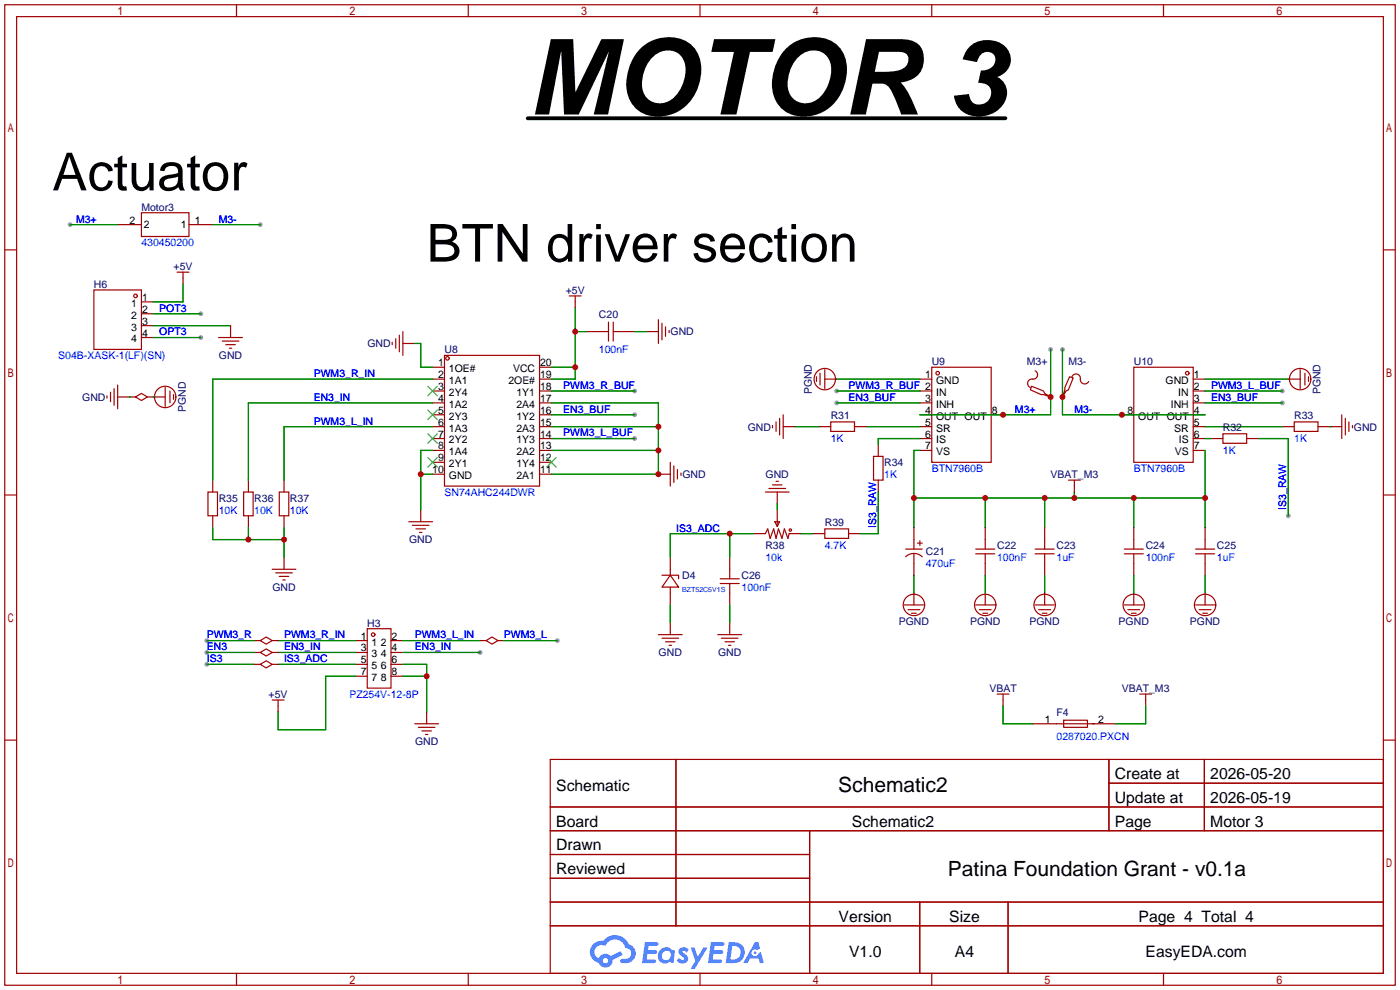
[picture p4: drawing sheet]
<svg xmlns="http://www.w3.org/2000/svg" width="299mm" height="212mm" viewBox="0 0 299 212" stroke-linecap="round" stroke-linejoin="round" font-family="sans-serif">
<g fill="#999">
<circle cx="102.6" cy="139.4" r=".51"/>
<circle cx="178.8" cy="83.6" r=".51"/>
<circle cx="178.8" cy="86.1" r=".51"/>
<circle cx="224.5" cy="74.7" r=".51"/>
<circle cx="135.6" cy="83.6" r=".51"/>
<circle cx="135.6" cy="88.6" r=".51"/>
<circle cx="227.1" cy="74.7" r=".51"/>
<circle cx="274.1" cy="83.6" r=".51"/>
<circle cx="274.1" cy="86.1" r=".51"/>
<circle cx="135.6" cy="93.7" r=".51"/>
<circle cx="275.3" cy="110.2" r=".51"/>
<circle cx="44.2" cy="136.9" r=".51"/>
<circle cx="119.1" cy="136.9" r=".51"/>
<circle cx="44.2" cy="139.4" r=".51"/>
<circle cx="44.2" cy="142" r=".51"/>
<circle cx="55.6" cy="48" r=".51"/>
<circle cx="15" cy="48" r=".51"/>
<circle cx="42.9" cy="67.1" r=".51"/>
<circle cx="42.9" cy="72.1" r=".51"/>
</g>
<g fill="none" stroke="#a10000" stroke-width=".25">
<path d="M1 1h297.2v209.6h-297.2zM3.6 3.6h292.1v204.4h-292.1zM50.5 1v2.6M100.1 1v2.6M149.6 1v2.6M199.1 1v2.6M248.7 1v2.6M1 53.4h2.6M295.7 53.4h2.5M1 105.8h2.6M295.7 105.8h2.5M1 158.2h2.6"/>
<path d="M295.7 158.2h2.5M117.6 162.3h178.1v45.7h-178.1zM117.6 172.5h178.1M117.6 177.5h178.1M144.5 162.3v35.6M173 177.5v30.5M237 162.3v15.2M237 167.4h58.7M257.4 162.3v15.2M117.6 182.6h55.4M117.6 192.8h178.1M117.6 187.7h55.4"/>
<path d="M117.6 197.9h178.1M196.6 192.8v15.2M215.4 192.8v15.2M50.5 208v2.6M100.1 208v2.6M149.6 208v2.6M199.1 208v2.6M248.7 208v2.6"/>
</g>
<g fill="#5487ff">
<path d="M145.3 202.7a1.3 1.3 0 0 1 1.9 .3l-.4 .6a.54 .54 0 0 0-.9-.2l.1 .2a1.34 1.34 0 0 1 .9 1.8 1.47 1.47 0 0 1-2.3-.1l.5-.6 .8 .5a.31 .31 0 0 0 .4-.3 .31 .31 0 0 0-.3-.4 1.12 1.12 0 0 1-.7-1.8z"/>
<path d="M147.6 202.5h.9l.6 2 1.2-2h.9l-2.7 4.6h-.9l1-1.7z"/>
<path d="M137.8 201.4h1.7a1.31 1.31 0 0 1 1.2 .2 .4 .4 0 0 1-.3 .5l-1.8 .1-.1 .9h1.6a.4 .4 0 0 1 .4 .4 .4 .4 0 0 1-.5 .4h-1.6l-.2 1.2h1.4a.46 .46 0 0 1 .5 0 .46 .46 0 0 1 .1 .5l-.4 .2h-2.6z"/>
<path d="M151.9 201.4h1.7a1.32 1.32 0 0 1 1.2 .2 .39 .39 0 0 1-.3 .5l-1.8 .1-.1 .9h1.6a.4 .4 0 0 1 .4 .4 .4 .4 0 0 1-.4 .4h-1.7l-.2 1.2h1.4a.46 .46 0 0 1 .5 0 .46 .46 0 0 1 .1 .5l-.4 .2h-2.6z"/>
<path d="M161.3 201.4h.8l.3 1.3-.6 .4a.75 .75 0 0 0-1.1 .3 .75 .75 0 0 0 .5 1 .75 .75 0 0 0 .9-.7l.5-.2 .6 2.3h-.8l-.3-.9h-1.8l-.5 .9h-1z"/>
<path d="M155.7 201.4l-.6 4.4h1.5a2.27 2.27 0 0 0 2.6-2.2 2.27 2.27 0 0 0-2.7-2.2zM156.5 202.1a1.5 1.5 0 0 1 1.8 1.6 1.5 1.5 0 0 1-1.9 1.4h-.3z"/>
<path d="M141.2 203a1.6 1.6 0 0 0-.3 2.3 1.6 1.6 0 0 0 2.3 .2l.7 .3 .3-2.4-.1-.3-.5-.1a1.58 1.58 0 0 0-2.4 0zM141.8 203.5a.98 .98 0 0 1 1.6 .4 .98 .98 0 0 1-1.1 1.3 .94 .94 0 0 1-.9-.7 .94 .94 0 0 1 .4-1z"/>
<path d="M126.8 201.8a2.37 2.37 0 0 0 1.1 4 1.54 1.54 0 0 0 1.8 1 1.54 1.54 0 0 0 1.2-1.6l2.2-1.1-.5-.8-2 1a1.57 1.57 0 0 0-2.7 .5 1.5 1.5 0 0 1-.7-2.1 1.5 1.5 0 0 1 2.2-.5 2.23 2.23 0 0 1 2.3-1.4 2.23 2.23 0 0 1 2 1.8 1.16 1.16 0 0 1 1.2 1.1 1.16 1.16 0 0 1-1.1 1.2h-.7a.47 .47 0 0 0-.5 .4 .47 .47 0 0 0 .4 .5 2.17 2.17 0 0 0 2.5-.9 2.17 2.17 0 0 0-.3-2.7l-.8-.4a3.2 3.2 0 0 0-5.5-.7l-1.1 .1zM128.8 205.3a.6 .6 0 0 1 1.2 0 .6 .6 0 0 1-1.2 0z"/>
<circle cx="161.4" cy="203.6" r=".28"/>
</g>
<g fill="none" stroke="#a10000" stroke-width=".25">
<path d="M25.1 48h5.1M30.2 45.5h10.2v5h-10.2zM37.8 58.2h2.6M39.1 58.2v2.5M40.4 48h5.1M20.1 62h10.1v12.7h-10.1zM30.2 64.5h2.6M30.2 67.1h2.6M30.2 69.6h2.6M30.2 72.1h2.6M46.7 72.1h5.1M47.5 72.9h3.6"/>
<path d="M48.3 73.7h2M49 74.4h.5M49.3 69.6v2.5M83.8 73.2v.5M84.6 72.4v2M85.3 71.6v3.6M86.1 73.4h2.5M86.1 70.9v5M92.5 78.5h2.5M95 75.9h20.3v28h-20.3zM115.3 78.5h2.6M121.7 63.2h2.5"/>
<path d="M122.9 63.2v2.6M125.5 70.9h4.5M130 68.8v4.1M131.1 70.9h4.5M131.1 68.8v4.1M138.2 70.9h2.5M140.7 68.3v5.1M141.5 69.1v3.5M142.2 69.8v2.1M143 70.6v.5M175.3 79.8v2.5M176.3 79v4.1"/>
<path d="M199.1 78.5h12.7v20.3h-12.7zM221.2 79.2a.98 .98 0 0 1 .5 1.3 .98 .98 0 0 1-1.3 .5 .93 .93 0 0 0-.8 .8 .93 .93 0 0 0 .6 1M242.3 78.5h12.7v20.3h-12.7zM277.9 79v4.1M278.9 79.8v2.5M22.9 84.6v.5M23.6 83.8v2.1M24.4 83.1v3.5M25.1 84.8h3.9M25.1 82.3v5.1M29 84.8l1.2-.7 1.3 .7-1.3 .8zM31.5 84.8h3.8"/>
<path d="M35.3 82.8v4.1M36.3 83.6v2.5M37.1 84.3v1M92.5 81h2.5M92.5 83.6h2.5M92.5 86.1h2.5M92.5 88.6h2.5M92.5 91.2h2.5M92.5 93.7h2.5M92.5 96.3h2.5M92.5 98.8h2.5M115.3 81h2.6"/>
<path d="M115.3 83.6h2.6M115.3 86.1h2.6M115.3 88.6h2.6M115.3 91.2h2.6M115.3 93.7h2.6M115.3 96.3h2.6M115.3 98.8h2.6M143.3 98.8v5.1M144 99.6v3.5M165.1 90.9v.5M165.9 90.2v2M166.6 89.4v3.6"/>
<path d="M167.4 91.2h2.5M167.4 88.6v5.1M174.5 80.5v1M175 91.2h2.5M176.3 81h2.5M177.5 90.2h5.1v2h-5.1zM182.6 91.2h2.6M186.7 97.5h2v5.1h-2zM187.7 95v2.5M196.6 81h2.5M196.6 83.6h2.5M196.6 86.1h2.5"/>
<path d="M196.6 88.6h2.5M196.6 91.2h2.5M196.6 93.7h2.5M196.6 96.3h2.5M211.8 88.6h2.6M220.5 82.5l2.5 1.1 .3 .5 1.2 .7-1.5-.5h-.5l-2.3-1zM224.3 84.8h.2M227.1 84.6v.2M228.6 80.5l.8 .3-1.1 2.5-.5 .3-.7 1.2 .5-1.5v-.5zM229.1 80.5a.93 .93 0 0 1 1.1-.5 .93 .93 0 0 1 .7 1 .94 .94 0 0 0 .7 1 .94 .94 0 0 0 1.1-.5M239.8 88.6h2.5M255 81h2.6"/>
<path d="M255 83.6h2.6M255 86.1h2.6M255 88.6h2.6M255 91.2h2.6M255 93.7h2.6M255 96.3h2.6M258.8 93.7h2.6M261.4 92.7h5v2h-5zM266.4 93.7h2.6M274.1 91.2h2.5M275.3 81h2.6M276.6 90.2h5.1v2h-5.1z"/>
<path d="M279.7 80.5v1M281.7 91.2h5.1M286.8 88.6v5.1M287.5 89.4v3.6M288.3 90.2v2M289.1 90.9v.5M44.4 105.2h2.1v5h-2.1zM45.5 102.6v2.6M45.5 110.2v2.6M52.1 105.2h2v5h-2zM53.1 102.6v2.6M53.1 110.2v2.6"/>
<path d="M59.7 105.2h2v5h-2zM60.7 102.6v2.6M60.7 110.2v2.6M60.7 119.1v2.6M87.4 111.5h5.1M88.1 112.3h3.6M88.9 113h2M89.7 113.8h.5M89.9 109v2.5M92.5 101.3h2.5M115.3 101.3h2.6M140.7 101.3h2.6"/>
<path d="M143.3 119.1v3.8M144.8 100.3v2.1M145.5 101.1v.5M156 119.1v4.6M161 114h2.6l.5-1 .5 2.1 .8-2.1 .5 2.1 .5-2.1 .7 2.1 .5-2.1 .8 2.1 .3-1.1h2.5M163.6 105.2h5.1M164.3 104.4h3.6M165.1 103.6h2M165.6 111.5h1l-.5 1zM165.9 102.9h.5M166.1 105.2v2.5M166.1 109v3.5"/>
<path d="M173.7 114h2.6M176.3 113h5.1v2.1h-5.1zM181.4 114h2.5M187.7 102.6v2.6M193.5 117.3h3.6M193.6 119a2.54 2.54 0 0 1 3.5 0M195.3 112.8v4.5M195.3 118.4v4.5M196.1 116.1h1M196.6 115.6v1M208.5 117.3h4.1M208.5 118.4h4.1"/>
<path d="M210.6 112.8v4.5M210.6 118.4v4.5M221.2 117.3h4.1M221.2 118.4h4.1M223.3 112.8v4.5M223.3 118.4v4.5M228.3 102.6h2.6M229.6 102.6v2.6M240.3 117.3h4M240.3 118.4h4M242.3 112.8v4.5M242.3 118.4v4.5"/>
<path d="M255.5 117.3h4.1M255.5 118.4h4.1M257.6 112.8v4.5M257.6 118.4v4.5M54.4 136.9h1.2M54.4 139.4h1.2M55.6 136.9l1.3-.8 1.3 .8-1.3 .8zM55.6 139.4l1.3-.7 1.3 .7-1.3 .8zM58.2 136.9h1.2M58.2 139.4h1.2M58.2 121.7h5M58.9 122.4h3.6"/>
<path d="M59.7 123.2h2M60.5 124h.5M75.9 136.9h2.6M75.9 139.4h2.6M78.5 134.4h5.1v12.7h-5.1zM83.6 136.9h2.5M83.6 139.4h2.5M102.6 136.9h1.3M103.9 136.9l1.3-.8 1.2 .8-1.2 .8zM106.4 136.9h1.3M140.7 135.6h5.1M141.5 122.9h3.5v.8"/>
<path d="M141.5 136.4h3.5M142.2 137.2h2.1M143 137.9h.5M143.3 122.9l1.7 2.6h-3.5zM143.3 125.5v3.8M143.3 133.1v2.5M153.4 135.6h5.1M153.9 123.7h4.1M153.9 124.7h4.1M154.2 136.4h3.5M154.9 137.2h2.1M155.7 137.9h.5"/>
<path d="M156 124.7v4.6M156 133.1v2.5M193.3 129.3h4.1M194.1 130.3h2.5M194.8 131.1h1M195.3 126.7v2.6M208.5 129.3h4.1M209.3 130.3h2.5M210.1 131.1h1M210.6 126.7v2.6M221.2 129.3h4.1M222 130.3h2.5"/>
<path d="M222.8 131.1h1M223.3 126.7v2.6M240.3 129.3h4M241 130.3h2.6M241.8 131.1h1M242.3 126.7v2.6M255.5 129.3h4.1M256.3 130.3h2.5M257 131.1h1.1M257.6 126.7v2.6M54.4 142h1.2M55.6 142l1.3-.8 1.3 .8-1.3 .7z"/>
<path d="M58.2 142h1.2M58.2 149.6h2.5M59.4 149.6v2.5M75.9 144.5h2.6M75.9 142h2.6M83.6 144.5h2.5M83.6 142h2.5M88.6 154.7h5.1M89.4 155.4h3.6M90.2 156.2h2M90.9 157h.5M91.2 152.1v2.6"/>
<path d="M213.1 148.3h2.5M214.4 148.3v2.6M220.7 154.7h17.8M227.3 153.9h5.1v1.5h-5.1zM243.6 148.3h2.5M244.9 148.3v2.6"/>
<circle cx="29" cy="63.2" r=".38"/>
<circle cx="95.6" cy="76.6" r=".38"/>
<circle cx="200.4" cy="79.8" r=".38"/>
<circle cx="253.7" cy="79.8" r=".38"/>
<circle cx="35.3" cy="84.8" r="2.29"/>
<circle cx="176.3" cy="81" r="2.29"/>
<circle cx="277.9" cy="81" r="2.29"/>
<circle cx="168.9" cy="113.3" r=".25"/>
<circle cx="79.8" cy="135.6" r=".38"/>
<circle cx="195.3" cy="129.3" r="2.29"/>
<circle cx="210.6" cy="129.3" r="2.29"/>
<circle cx="223.3" cy="129.3" r="2.29"/>
<circle cx="242.3" cy="129.3" r="2.29"/>
<circle cx="257.6" cy="129.3" r="2.29"/>
</g>
<path d="M91.4 82.5l2.1 2.1M91.4 87.6l2.1 2.1M91.4 92.7l2.1 2M91.4 97.8l2.1 2M93.5 82.5l-2.1 2.1M93.5 87.6l-2.1 2.1M93.5 92.7l-2.1 2M93.5 97.8l-2.1 2M116.8 97.8l2.1 2M118.9 97.8l-2.1 2" fill="none" stroke="#3c3" stroke-width=".25"/>
<g fill="none" stroke="#008700" stroke-width=".25">
<path d="M15 48h10.1M45.5 48h10.1M32.8 67.1h10.1M32.8 69.6h16.5M32.8 72.1h10.1M39.1 60.7v3.8h-6.3M88.6 73.4h1.3v5.1h2.6M117.9 78.5h5M122.9 65.8v15.2h-5M122.9 70.9h2.6M135.6 70.9h2.6M224.5 74.7v13.9h-27.9"/>
<path d="M227.1 74.7v13.9h30.5M27.7 84.8h.1M32.8 84.8h.1M92.5 91.2h-31.8v11.4M92.5 86.1h-39.4v16.5M92.5 81h-47v21.6M92.5 96.3h-2.6v12.7M117.9 86.1h22.8v15.2h-22.8M117.9 91.2h22.8M117.9 96.3h22.8M117.9 83.6h17.7M117.9 88.6h17.7"/>
<path d="M117.9 93.7h17.7M169.9 91.2h5.1M178.8 81h17.8M178.8 86.1h17.8M178.8 83.6h17.8M185.2 91.2h11.4M196.6 96.3h-1.3v16.5M196.6 93.7h-8.9v1.3M257.6 81h17.7M257.6 86.1h16.5M257.6 91.2h16.5M257.6 83.6h16.5"/>
<path d="M257.6 93.7h1.2M257.6 96.3v16.5M269 93.7h6.3v16.5M284.2 91.2h.1M45.5 112.8v2.5h15.2M53.1 112.8v2.5M60.7 112.8v6.3M89.9 101.3h2.6M156 114v5.1M161 114h-17.7v5.1M166.1 107.7v1.3M171.2 114h2.5"/>
<path d="M187.7 105.2v8.8h-3.8M195.3 106.4h62.3M210.6 106.4v6.4M223.3 106.4v6.4M229.6 105.2v1.2M242.3 106.4v6.4M44.2 136.9h10.2M44.2 139.4h10.2M59.4 136.9h16.5M59.4 139.4h16.5M86.1 136.9h16.5M86.1 139.4h16.5"/>
<path d="M107.7 136.9h11.4M143.3 129.3v3.8M156 129.3v3.8M195.3 122.9v3.8M210.6 122.9v3.8M223.3 122.9v3.8M242.3 122.9v3.8M257.6 122.9v3.8M44.2 142h10.2M59.4 142h16.5M75.9 144.5h-6.3v11.5h-10.2v-3.9M86.1 142h5.1v10.1"/>
<path d="M86.1 144.5h5.1M214.4 150.9v3.8h6.3M244.9 150.9v3.8h-6.4"/>
</g>
<path d="M112.8 25.3h102.1" fill="none" stroke="#000" stroke-width=".81"/>
<g fill="#c00">
<circle cx="60.7" cy="115.3" r=".63"/>
<circle cx="53.1" cy="115.3" r=".63"/>
<circle cx="140.7" cy="101.3" r=".63"/>
<circle cx="140.7" cy="96.3" r=".63"/>
<circle cx="140.7" cy="91.2" r=".63"/>
<circle cx="89.9" cy="101.3" r=".63"/>
<circle cx="122.9" cy="78.5" r=".63"/>
<circle cx="122.9" cy="70.9" r=".63"/>
<circle cx="214.4" cy="88.6" r=".63"/>
<circle cx="224.5" cy="84.8" r=".63"/>
<circle cx="239.8" cy="88.6" r=".63"/>
<circle cx="227.1" cy="84.8" r=".63"/>
<circle cx="91.2" cy="144.5" r=".63"/>
<circle cx="257.6" cy="106.4" r=".63"/>
<circle cx="242.3" cy="106.4" r=".63"/>
<circle cx="229.6" cy="106.4" r=".63"/>
<circle cx="223.3" cy="106.4" r=".63"/>
<circle cx="210.6" cy="106.4" r=".63"/>
<circle cx="195.3" cy="106.4" r=".63"/>
<circle cx="156" cy="114" r=".63"/>
</g>
<text font-size="22.4" x="112.8" y="24.5">MOTOR 3</text>
<g font-size="11.2">
<text x="11.2" y="40.7">Actuator</text>
<text x="91.2" y="55.9">BTN driver section</text>
</g>
<g font-size="4.5">
<text x="179.2" y="169.4">Schematic2</text>
<text x="202.6" y="187.1">Patina Foundation Grant - v0.1a</text>
</g>
<g font-size="3.4">
<text x="238.3" y="166.5">Create at</text>
<text x="258.7" y="166.5">2026-05-20</text>
<text x="118.9" y="169">Schematic</text>
<text x="238.3" y="171.6">Update at</text>
<text x="258.7" y="171.6">2026-05-19</text>
<text x="118.9" y="176.6">Board</text>
<text x="182.1" y="176.6">Schematic2</text>
<text x="238.3" y="176.6">Page</text>
<text x="258.7" y="176.6">Motor 3</text>
<text x="118.9" y="181.7">Drawn</text>
<text x="118.9" y="186.8">Reviewed</text>
<text x="179.2" y="197">Version</text>
<text x="202.9" y="197">Size</text>
<text x="243.3" y="197">Page 4 Total 4</text>
<text x="181.5" y="204.6">V1.0</text>
<text x="204.1" y="204.6">A4</text>
<text x="244.8" y="204.6">EasyEDA.com</text>
</g>
<g font-size="2.2" fill="#00f">
<text x="16.3" y="47.6">M3+</text>
<text x="46.7" y="47.6">M3-</text>
<text x="30.2" y="52.6">430450200</text>
<text x="34" y="66.6">POT3</text>
<text x="34" y="71.7">OPT3</text>
<text x="12.4" y="76.8">S04B-XASK-1(LF)(SN)</text>
<text x="128" y="75.5">100nF</text>
<text x="67.1" y="80.6">PWM3_R_IN</text>
<text x="120.4" y="83.1">PWM3_R_BUF</text>
<text x="181.4" y="83.1">PWM3_R_BUF 2</text>
<text x="258.8" y="83.1">PWM3_L_BUF</text>
<text x="67.1" y="85.7">EN3_IN</text>
<text x="120.4" y="88.2">EN3_BUF</text>
<text x="181.4" y="85.7">EN3_BUF</text>
<text x="216.9" y="88.2">M3+</text>
<text x="229.6" y="88.2">M3-</text>
<text x="258.8" y="85.7">EN3_BUF</text>
<text x="67.1" y="90.7">PWM3_L_IN</text>
<text x="120.4" y="93.3">PWM3_L_BUF</text>
<text x="177.5" y="94.5">1K</text>
<text x="276.6" y="94.5">1K</text>
<text x="199.1" y="100.9">BTN7960B</text>
<text x="242.3" y="100.9">BTN7960B</text>
<text x="261.4" y="97.1">1K</text>
<text x="95" y="106">SN74AHC244DWR</text>
<text x="189" y="102.2">1K</text>
<text x="46.7" y="109.8">10K</text>
<text x="54.4" y="109.8">10K</text>
<text x="62" y="109.8">10K</text>
<text x="144.5" y="113.6">IS3_ADC</text>
<text x="187.3" y="112.8" transform="rotate(-90 187.3 112.8)">IS3_RAW</text>
<text x="274.9" y="109" transform="rotate(-90 274.9 109)">IS3_RAW</text>
<text x="163.6" y="119.9">10k</text>
<text x="176.3" y="117.4">4.7K</text>
<text x="213.1" y="119.9">100nF</text>
<text x="225.8" y="119.9">1uF</text>
<text x="244.9" y="119.9">100nF</text>
<text x="260.1" y="119.9">1uF</text>
<text x="197.9" y="121.2">470uF</text>
<text x="158.5" y="126.3">100nF</text>
<text x="44.2" y="136.5">PWM3_R</text>
<text x="60.7" y="136.5">PWM3_R_IN</text>
<text x="88.6" y="136.5">PWM3_L_IN</text>
<text x="107.7" y="136.5">PWM3_L</text>
<text x="44.2" y="139">EN3</text>
<text x="44.2" y="141.5">IS3</text>
<text x="60.7" y="139">EN3_IN</text>
<text x="60.7" y="141.5">IS3_ADC</text>
<text x="88.6" y="139">EN3_IN</text>
<text x="74.7" y="149.2">PZ254V-12-8P</text>
<text x="225.8" y="158">0287020.PXCN</text>
</g>
<g font-size="2.2">
<text x="27.7" y="47.8">2</text>
<text x="41.7" y="47.8">1</text>
<text x="30.7" y="48.8">2</text>
<text x="38.6" y="48.8">1</text>
<text x="28" y="65.6">1</text>
<text x="30.4" y="64.3">1</text>
<text x="28" y="68.1">2</text>
<text x="28" y="70.7">3</text>
<text x="30.4" y="66.8">2</text>
<text x="30.4" y="69.4">3</text>
<text x="30.4" y="71.9">4</text>
<text x="28" y="73.2">4</text>
<text x="93.6" y="78.3">1</text>
<text x="93.6" y="80.8">2</text>
<text x="93.6" y="83.4">3</text>
<text x="95.9" y="79.5">1OE#</text>
<text x="95.9" y="82.1">1A1</text>
<text x="108.6" y="82.1">2OE#</text>
<text x="109.6" y="79.5">VCC</text>
<text x="115.4" y="83.4">18</text>
<text x="115.4" y="80.8">19</text>
<text x="115.4" y="78.3">20</text>
<text x="197.8" y="80.8">1</text>
<text x="200.1" y="82.1">GND</text>
<text x="249.1" y="82.1">GND</text>
<text x="255.1" y="80.8">1</text>
<text x="255.1" y="83.4">2</text>
<text x="93.6" y="85.9">4</text>
<text x="93.6" y="88.4">5</text>
<text x="95.9" y="84.6">2Y4</text>
<text x="95.9" y="87.2">1A2</text>
<text x="95.9" y="89.7">2Y3</text>
<text x="110.4" y="89.7">1Y2</text>
<text x="110.4" y="87.2">2A4</text>
<text x="110.4" y="84.6">1Y1</text>
<text x="115.4" y="88.4">16</text>
<text x="115.4" y="85.9">17</text>
<text x="197.8" y="85.9">3</text>
<text x="197.8" y="88.4">4</text>
<text x="200.1" y="84.6">IN</text>
<text x="200.1" y="87.2">INH</text>
<text x="200.1" y="89.7">OUT OUT</text>
<text x="212" y="88.4">8</text>
<text x="240.9" y="88.4">8</text>
<text x="243.3" y="89.7">OUT OUT</text>
<text x="250.2" y="87.2">INH</text>
<text x="251.8" y="84.6">IN</text>
<text x="255.1" y="85.9">3</text>
<text x="255.1" y="88.4">4</text>
<text x="93.6" y="91">6</text>
<text x="93.6" y="93.5">7</text>
<text x="95.9" y="92.2">1A3</text>
<text x="95.9" y="94.8">2Y2</text>
<text x="110.4" y="94.8">1Y3</text>
<text x="110.4" y="92.2">2A3</text>
<text x="115.4" y="93.5">14</text>
<text x="115.4" y="91">15</text>
<text x="197.8" y="91">5</text>
<text x="197.8" y="93.5">6</text>
<text x="200.1" y="92.2">SR</text>
<text x="200.1" y="94.8">IS</text>
<text x="251" y="92.2">SR</text>
<text x="252" y="94.8">IS</text>
<text x="255.1" y="91">5</text>
<text x="255.1" y="93.5">6</text>
<text x="92.4" y="101.1">10</text>
<text x="93.6" y="96.1">8</text>
<text x="93.6" y="98.6">9</text>
<text x="95.9" y="97.3">1A4</text>
<text x="95.9" y="99.9">2Y1</text>
<text x="110.4" y="99.9">1Y4</text>
<text x="110.4" y="97.3">2A2</text>
<text x="115.4" y="101.1">11</text>
<text x="115.4" y="98.6">12</text>
<text x="115.4" y="96.1">13</text>
<text x="197.8" y="96.1">7</text>
<text x="200.1" y="97.3">VS</text>
<text x="251.1" y="97.3">VS</text>
<text x="255.1" y="96.1">7</text>
<text x="95.9" y="102.4">GND</text>
<text x="110.4" y="102.4">2A1</text>
<text x="77.1" y="136.7">1</text>
<text x="79.4" y="138">1</text>
<text x="81.4" y="138">2</text>
<text x="83.7" y="136.7">2</text>
<text x="77.1" y="139.2">3</text>
<text x="77.1" y="141.8">5</text>
<text x="79.4" y="140.5">3</text>
<text x="79.4" y="143">5</text>
<text x="81.4" y="143">6</text>
<text x="81.4" y="140.5">4</text>
<text x="83.7" y="141.8">6</text>
<text x="83.7" y="139.2">4</text>
<text x="77.1" y="144.3">7</text>
<text x="79.4" y="145.6">7</text>
<text x="81.4" y="145.6">8</text>
<text x="83.7" y="144.3">8</text>
<text x="223.3" y="154.5">1</text>
<text x="234.7" y="154.5">2</text>
</g>
<g font-size="2.2" fill="#000080">
<text x="30.2" y="45">Motor3</text>
<text x="37.1" y="57.7">+5V</text>
<text x="20.1" y="61.5">H6</text>
<text x="120.9" y="62.8">+5V</text>
<text x="128" y="67.9">C20</text>
<text x="143.3" y="71.7">GND</text>
<text x="46.8" y="76.8">GND</text>
<text x="78.5" y="74.2">GND</text>
<text x="95" y="75.5">U8</text>
<text x="199.1" y="78">U9</text>
<text x="219.5" y="78">M3+</text>
<text x="228.3" y="78">M3-</text>
<text x="242.3" y="78">U10</text>
<text x="17.6" y="85.7">GND</text>
<text x="39.7" y="88.1" transform="rotate(-90 39.7 88.1)">PGND</text>
<text x="173.5" y="84.3" transform="rotate(-90 173.5 84.3)">PGND</text>
<text x="177.5" y="89.5">R31</text>
<text x="276.6" y="89.5">R33</text>
<text x="282.3" y="84.3" transform="rotate(-90 282.3 84.3)">PGND</text>
<text x="159.8" y="92">GND</text>
<text x="261.4" y="92">R32</text>
<text x="289.4" y="92">GND</text>
<text x="189" y="99.6">R34</text>
<text x="46.7" y="107.2">R35</text>
<text x="54.4" y="107.2">R36</text>
<text x="62" y="107.2">R37</text>
<text x="145.8" y="102.2">GND</text>
<text x="163.6" y="102.2">GND</text>
<text x="224.5" y="102.2">VBAT_M3</text>
<text x="176.3" y="112.3">R39</text>
<text x="87.4" y="116.1">GND</text>
<text x="163.6" y="117.4">R38</text>
<text x="197.9" y="118.7">C21</text>
<text x="213.1" y="117.4">C22</text>
<text x="225.8" y="117.4">C23</text>
<text x="244.9" y="117.4">C24</text>
<text x="260.1" y="117.4">C25</text>
<text x="145.8" y="123.8">D4</text>
<text x="158.5" y="123.8">C26</text>
<text x="58.2" y="126.3">GND</text>
<text x="78.5" y="133.9">H3</text>
<text x="192.1" y="133.7">PGND</text>
<text x="207.3" y="133.7">PGND</text>
<text x="220" y="133.7">PGND</text>
<text x="239.1" y="133.7">PGND</text>
<text x="254.3" y="133.7">PGND</text>
<text x="140.8" y="140.3">GND</text>
<text x="153.5" y="140.3">GND</text>
<text x="57.4" y="149.2">+5V</text>
<text x="211.4" y="147.9">VBAT</text>
<text x="239.7" y="147.9">VBAT_M3</text>
<text x="225.8" y="153">F4</text>
<text x="88.7" y="159.3">GND</text>
</g>
<text font-size="1.5" fill="#00f" x="145.8" y="126.4">BZT52C5V1S</text>
</svg>
